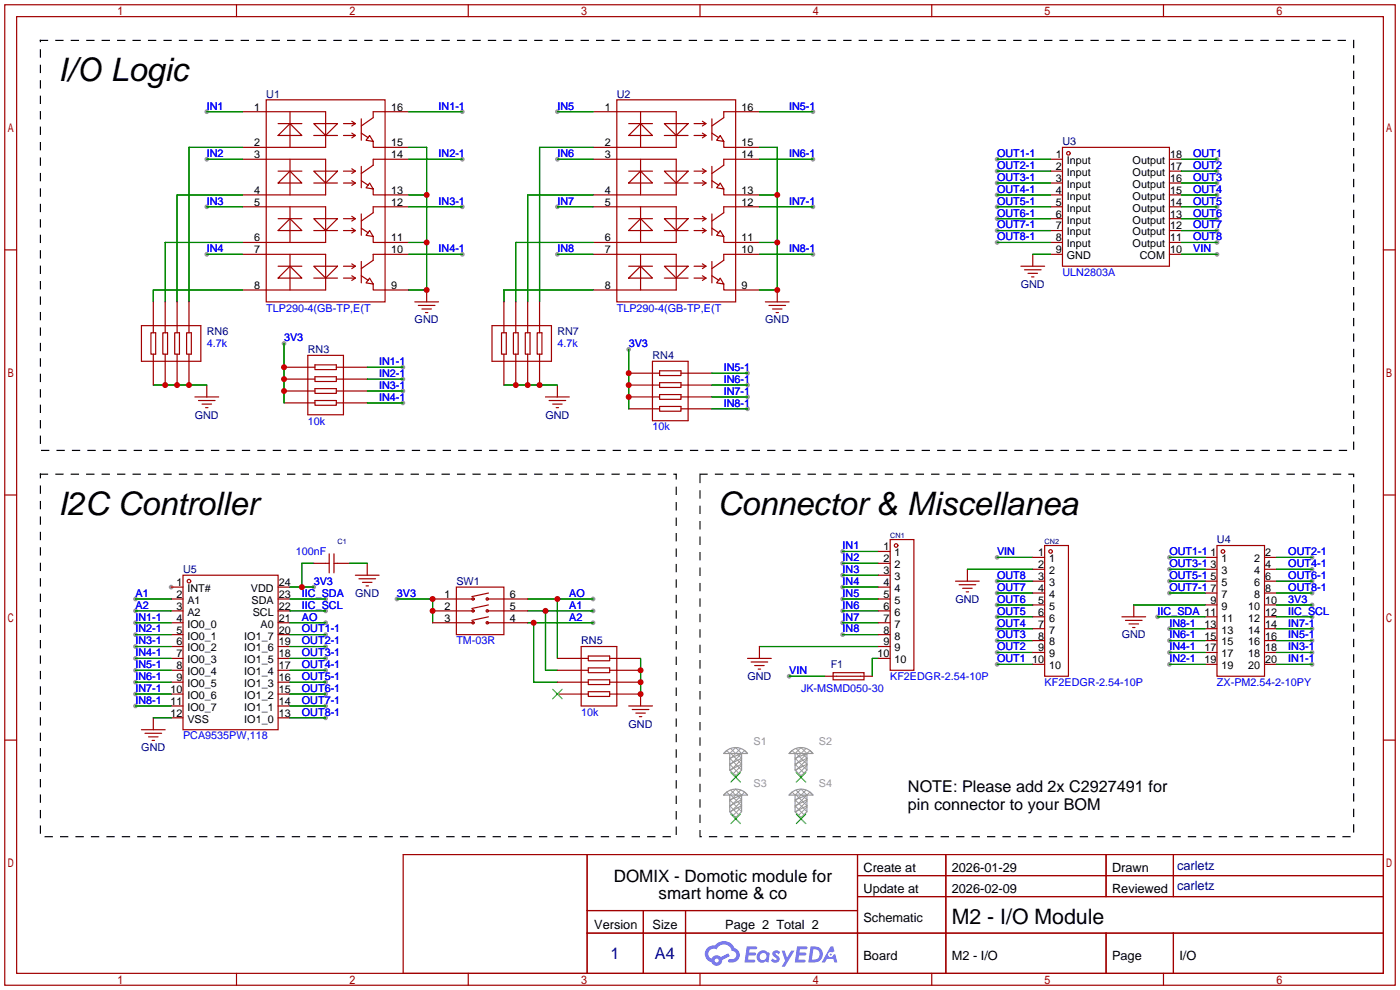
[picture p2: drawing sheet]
<svg xmlns="http://www.w3.org/2000/svg" width="299mm" height="212mm" viewBox="0 0 299 212" stroke-linecap="round" stroke-linejoin="round" font-family="sans-serif">
<g fill="#999">
<circle cx="36.6" cy="125.5" r=".51"/>
<circle cx="98.8" cy="23.9" r=".51"/>
<circle cx="98.8" cy="34" r=".51"/>
<circle cx="98.8" cy="44.2" r=".51"/>
<circle cx="98.8" cy="54.4" r=".51"/>
<circle cx="44.2" cy="23.9" r=".51"/>
<circle cx="44.2" cy="34" r=".51"/>
<circle cx="44.2" cy="54.4" r=".51"/>
<circle cx="44.2" cy="44.2" r=".51"/>
<circle cx="173.7" cy="23.9" r=".51"/>
<circle cx="173.7" cy="34" r=".51"/>
<circle cx="173.7" cy="44.2" r=".51"/>
<circle cx="173.7" cy="54.4" r=".51"/>
<circle cx="119.1" cy="23.9" r=".51"/>
<circle cx="119.1" cy="34" r=".51"/>
<circle cx="119.1" cy="54.4" r=".51"/>
<circle cx="119.1" cy="44.2" r=".51"/>
<circle cx="180.1" cy="122.9" r=".51"/>
<circle cx="180.1" cy="125.5" r=".51"/>
<circle cx="180.1" cy="128" r=".51"/>
<circle cx="180.1" cy="130.6" r=".51"/>
<circle cx="180.1" cy="133.1" r=".51"/>
<circle cx="180.1" cy="135.6" r=".51"/>
<circle cx="180.1" cy="120.4" r=".51"/>
<circle cx="168.7" cy="144.5" r=".51"/>
<circle cx="180.1" cy="117.9" r=".51"/>
<circle cx="86.1" cy="86.1" r=".51"/>
<circle cx="86.1" cy="83.6" r=".51"/>
<circle cx="86.1" cy="81" r=".51"/>
<circle cx="86.1" cy="78.5" r=".51"/>
<circle cx="159.8" cy="87.4" r=".51"/>
<circle cx="159.8" cy="84.8" r=".51"/>
<circle cx="159.8" cy="82.3" r=".51"/>
<circle cx="159.8" cy="79.8" r=".51"/>
<circle cx="60.7" cy="73.4" r=".51"/>
<circle cx="134.4" cy="74.7" r=".51"/>
<circle cx="69.6" cy="153.4" r=".51"/>
<circle cx="69.6" cy="150.9" r=".51"/>
<circle cx="69.6" cy="148.3" r=".51"/>
<circle cx="69.6" cy="145.8" r=".51"/>
<circle cx="69.6" cy="143.3" r=".51"/>
<circle cx="69.6" cy="140.7" r=".51"/>
<circle cx="69.6" cy="138.2" r=".51"/>
<circle cx="69.6" cy="135.6" r=".51"/>
<circle cx="67.1" cy="125.5" r=".51"/>
<circle cx="69.6" cy="130.6" r=".51"/>
<circle cx="69.6" cy="128" r=".51"/>
<circle cx="29" cy="133.1" r=".51"/>
<circle cx="29" cy="135.6" r=".51"/>
<circle cx="29" cy="138.2" r=".51"/>
<circle cx="29" cy="140.7" r=".51"/>
<circle cx="29" cy="143.3" r=".51"/>
<circle cx="29" cy="145.8" r=".51"/>
<circle cx="29" cy="148.3" r=".51"/>
<circle cx="29" cy="150.9" r=".51"/>
<circle cx="69.6" cy="133.1" r=".51"/>
<circle cx="29" cy="128" r=".51"/>
<circle cx="29" cy="130.6" r=".51"/>
<circle cx="126.7" cy="133.1" r=".51"/>
<circle cx="126.7" cy="130.6" r=".51"/>
<circle cx="126.7" cy="128" r=".51"/>
<circle cx="84.8" cy="128" r=".51"/>
<circle cx="280.4" cy="142" r=".51"/>
<circle cx="249.9" cy="142" r=".51"/>
<circle cx="280.4" cy="139.4" r=".51"/>
<circle cx="249.9" cy="139.4" r=".51"/>
<circle cx="280.4" cy="136.9" r=".51"/>
<circle cx="249.9" cy="136.9" r=".51"/>
<circle cx="280.4" cy="134.4" r=".51"/>
<circle cx="249.9" cy="134.4" r=".51"/>
<circle cx="260.1" cy="54.4" r=".51"/>
<circle cx="213.1" cy="124.2" r=".51"/>
<circle cx="213.1" cy="126.7" r=".51"/>
<circle cx="213.1" cy="129.3" r=".51"/>
<circle cx="213.1" cy="131.8" r=".51"/>
<circle cx="213.1" cy="134.4" r=".51"/>
<circle cx="213.1" cy="136.9" r=".51"/>
<circle cx="213.1" cy="139.4" r=".51"/>
<circle cx="213.1" cy="142" r=".51"/>
<circle cx="213.1" cy="119.1" r=".51"/>
<circle cx="260.1" cy="34" r=".51"/>
<circle cx="260.1" cy="36.6" r=".51"/>
<circle cx="260.1" cy="39.1" r=".51"/>
<circle cx="260.1" cy="41.7" r=".51"/>
<circle cx="260.1" cy="44.2" r=".51"/>
<circle cx="260.1" cy="46.7" r=".51"/>
<circle cx="260.1" cy="49.3" r=".51"/>
<circle cx="260.1" cy="51.8" r=".51"/>
<circle cx="213.1" cy="34" r=".51"/>
<circle cx="213.1" cy="36.6" r=".51"/>
<circle cx="213.1" cy="39.1" r=".51"/>
<circle cx="213.1" cy="41.7" r=".51"/>
<circle cx="213.1" cy="44.2" r=".51"/>
<circle cx="213.1" cy="46.7" r=".51"/>
<circle cx="213.1" cy="49.3" r=".51"/>
<circle cx="213.1" cy="51.8" r=".51"/>
<circle cx="249.9" cy="119.1" r=".51"/>
<circle cx="280.4" cy="119.1" r=".51"/>
<circle cx="249.9" cy="121.7" r=".51"/>
<circle cx="280.4" cy="121.7" r=".51"/>
<circle cx="249.9" cy="124.2" r=".51"/>
<circle cx="280.4" cy="124.2" r=".51"/>
<circle cx="249.9" cy="126.7" r=".51"/>
<circle cx="280.4" cy="126.7" r=".51"/>
<circle cx="247.4" cy="131.8" r=".51"/>
<circle cx="280.4" cy="131.8" r=".51"/>
<circle cx="280.4" cy="129.3" r=".51"/>
</g>
<g fill="none" stroke="#a10000" stroke-width=".25">
<path d="M1 1h297.2v209.6h-297.2zM3.6 3.6h292.1v204.4h-292.1zM50.5 1v2.6M100.1 1v2.6M149.6 1v2.6M199.1 1v2.6M248.7 1v2.6M1 53.4h2.6M295.7 53.4h2.5M1 105.8h2.6M295.7 105.8h2.5M1 158.2h2.6"/>
<path d="M295.7 158.2h2.5M50.5 208v2.6M100.1 208v2.6M149.6 208v2.6M199.1 208v2.6M248.7 208v2.6"/>
</g>
<g fill="#5487ff">
<path d="M165.3 203.3a.99 .99 0 0 1 1.4 .2l-.3 .5a.39 .39 0 0 0-.3-.3 .39 .39 0 0 0-.4 .1l.1 .1a1.02 1.02 0 0 1 .6 1.6 1.17 1.17 0 0 1-1.7-.2l.4-.5 .6 .4 .3-.1v-.3a1.01 1.01 0 0 1-.7-1.5z"/>
<path d="M167.1 203.2h.6l.5 1.5 .9-1.5h.7l-2.1 3.4h-.7l.8-1.3z"/>
<path d="M159.6 202.3h1.9l.3 .1-.1 .4-1.5 .1-.1 .7h1.2l.3 .3-.3 .3h-1.3l-.1 .9h1.4l.1 .3-.1 .2-2.2 .1z"/>
<path d="M170.4 202.3h1.9l.2 .1-.1 .4-1.5 .1-.1 .7h1.3l.3 .3-.4 .3h-1.2l-.2 .9h1.4l.2 .3-.2 .2-2.1 .1z"/>
<path d="M177.5 202.3h.6l.2 1-.5 .3a.57 .57 0 0 0-.8 .2 .57 .57 0 0 0 .4 .8 .57 .57 0 0 0 .7-.5l.4-.2 .5 1.8h-.7l-.2-.7h-1.4l-.4 .7h-.7z"/>
<path d="M173.2 202.3l-.4 3.4h1.1a1.73 1.73 0 0 0 1.9-1.7 1.73 1.73 0 0 0-2-1.7zM173.8 202.9a1.14 1.14 0 0 1 1.4 1.1 1.14 1.14 0 0 1-1.5 1.1h-.2z"/>
<path d="M162 203.6a1.26 1.26 0 0 0 0 1.8 1.26 1.26 0 0 0 1.7 .1l.5 .2 .3-1.9-.1-.2h-.4a1.21 1.21 0 0 0-2 0zM162.6 203.9a.76 .76 0 0 1 1 0 .76 .76 0 0 1 .1 1.1 .76 .76 0 0 1-1 .1l-.4-.6z"/>
<path d="M151.2 202.6a1.81 1.81 0 0 0 .9 3 1.18 1.18 0 0 0 1.3 .8 1.18 1.18 0 0 0 .9-1.2l1.7-.9-.4-.6-1.5 .8a1.2 1.2 0 0 0-2 .4 1.14 1.14 0 0 1-.6-1.6 1.14 1.14 0 0 1 1.7-.4 1.73 1.73 0 0 1 1.7-1.1 1.73 1.73 0 0 1 1.6 1.4 .94 .94 0 0 1 .8 1.2 .94 .94 0 0 1-1.3 .6 .36 .36 0 0 0-.4 .3 .36 .36 0 0 0 .3 .4 1.63 1.63 0 0 0 2.1-1 1.63 1.63 0 0 0-1-2.1 2.43 2.43 0 0 0-4.2-.5l-1 .1zM152.7 205.3a.45 .45 0 0 1 .9 0 .45 .45 0 0 1-.9 0z"/>
<circle cx="177.5" cy="204" r=".22"/>
</g>
<g fill="none" stroke="#a10000" stroke-width=".25">
<path d="M51.8 23.9h17.8v7.6h-17.8M51.8 34h17.8v7.7h-17.8M56.9 21.3h25.4v43.2h-25.4zM59.4 39.1l2.6-2.5 2.5 2.5zM59.4 26.4h5.1M59.4 36.6h5.1M62 26.4l2.5 2.6h-5.1zM62 23.9v7.6M62 34v7.7M67.1 26.4h5l-2.5 2.6zM67.1 36.6h5l-2.5 2.5zM67.1 29h5"/>
<path d="M67.1 39.1h5M73.4 26.4h2.5M73.4 29h2.5M73.4 36.6h2.5M73.4 39.1h2.5M75.2 25.9l.7 .5M75.2 28.4l.7 .6M75.2 36.1l.7 .5M75.2 38.6l.7 .5M75.9 26.4l-.7 .5M75.9 29l-.7 .5M75.9 36.6l-.7 .5"/>
<path d="M75.9 39.1l-.7 .5M77.2 25.4v4.6M77.2 35.6v4.5M77.2 28.4l1.5 1.1M77.2 38.6l1.5 1M79 29l.8 1.2-1.6-.2zM79 39.1l.8 1.3-1.6-.3zM79.8 30.2v1.3h7.6M87.4 23.9h-7.6v1.2l-2.6 1.8M87.4 34h-7.6v1.3l-2.6 1.8M126.7 23.9h17.8v7.6h-17.8M126.7 34h17.8v7.7h-17.8"/>
<path d="M131.8 21.3h25.4v43.2h-25.4zM134.4 39.1l2.5-2.5 2.5 2.5zM134.4 26.4h5M134.4 36.6h5M136.9 26.4l2.5 2.6h-5zM136.9 23.9v7.6M136.9 34v7.7M142 26.4h5.1l-2.6 2.6zM142 36.6h5.1l-2.6 2.5zM142 29h5.1M142 39.1h5.1M148.3 26.4h2.6"/>
<path d="M148.3 29h2.6M148.3 36.6h2.6M148.3 39.1h2.6M150.1 25.9l.8 .5M150.1 28.4l.8 .6M150.1 36.1l.8 .5M150.1 38.6l.8 .5M150.9 26.4l-.8 .5M150.9 29l-.8 .5M150.9 36.6l-.8 .5M150.9 39.1l-.8 .5M152.1 25.4v4.6"/>
<path d="M152.1 35.6v4.5M152.1 28.4l1.6 1.1M152.1 38.6l1.6 1M153.9 29l.8 1.2-1.5-.2zM153.9 39.1l.8 1.3-1.5-.3zM154.7 30.2v1.3h7.6M162.3 23.9h-7.6v1.2l-2.6 1.8M162.3 34h-7.6v1.3l-2.6 1.8M224.5 34h2.6M224.5 36.6h2.6M224.5 39.1h2.6M227.1 31.5h22.8v25.4h-22.8z"/>
<path d="M249.9 34h2.6M249.9 36.6h2.6M249.9 39.1h2.6M51.8 44.2h17.8v7.6h-17.8M51.8 54.4h17.8v7.6h-17.8M59.4 46.7h5.1M59.4 56.9h5.1M62 46.7l2.5 2.6h-5.1zM62 56.9l2.5 2.5h-5.1zM62 44.2v7.6M62 54.4v7.6M67.1 46.7h5l-2.5 2.6z"/>
<path d="M67.1 56.9h5l-2.5 2.5zM67.1 49.3h5M67.1 59.4h5M73.4 46.7h2.5M73.4 49.3h2.5M73.4 56.9h2.5M73.4 59.4h2.5M75.2 46.2l.7 .5M75.2 48.8l.7 .5M75.2 56.4l.7 .5M75.2 58.9l.7 .5M75.9 46.7l-.7 .5"/>
<path d="M75.9 49.3l-.7 .5M75.9 56.9l-.7 .5M75.9 59.4l-.7 .5M77.2 45.7v4.6M77.2 55.9v4.6M77.2 48.8l1.5 1M77.2 58.9l1.5 1M79 49.3l.8 1.2-1.6-.2zM79 59.4l.8 1.3-1.6-.2zM79.8 40.4v1.3h7.6M79.8 50.5v1.3h7.6M87.4 44.2h-7.6v1.3l-2.6 1.7"/>
<path d="M87.4 54.4h-7.6v1.2l-2.6 1.8M126.7 44.2h17.8v7.6h-17.8M126.7 54.4h17.8v7.6h-17.8M134.4 46.7h5M134.4 56.9h5M136.9 46.7l2.5 2.6h-5zM136.9 56.9l2.5 2.5h-5zM136.9 44.2v7.6M136.9 54.4v7.6M142 46.7h5.1l-2.6 2.6zM142 56.9h5.1l-2.6 2.5zM142 49.3h5.1"/>
<path d="M142 59.4h5.1M148.3 46.7h2.6M148.3 49.3h2.6M148.3 56.9h2.6M148.3 59.4h2.6M150.1 46.2l.8 .5M150.1 48.8l.8 .5M150.1 56.4l.8 .5M150.1 58.9l.8 .5M150.9 46.7l-.8 .5M150.9 49.3l-.8 .5M150.9 56.9l-.8 .5"/>
<path d="M150.9 59.4l-.8 .5M152.1 45.7v4.6M152.1 55.9v4.6M152.1 48.8l1.6 1M152.1 58.9l1.6 1M153.9 49.3l.8 1.2-1.5-.2zM153.9 59.4l.8 1.3-1.5-.2zM154.7 40.4v1.3h7.6M154.7 50.5v1.3h7.6M162.3 44.2h-7.6v1.3l-2.6 1.7M162.3 54.4h-7.6v1.2l-2.6 1.8M218.2 56.9h5.1"/>
<path d="M218.9 57.7h3.6M219.7 58.4h2M220.5 59.2h.5M220.7 54.4v2.5M224.5 41.7h2.6M224.5 44.2h2.6M224.5 51.8h2.6M224.5 46.7h2.6M224.5 49.3h2.6M224.5 54.4h2.6M249.9 41.7h2.6M249.9 44.2h2.6"/>
<path d="M249.9 51.8h2.6M249.9 46.7h2.6M249.9 49.3h2.6M249.9 54.4h2.6M30.2 69.6h12.7v7.6h-12.7zM32.3 71.1h1v4.6h-1zM32.8 64.5v6.6M32.8 75.7v6.6M34.8 71.1h1v4.6h-1zM35.3 64.5v6.6M35.3 75.7v6.6M37.3 71.1h1.1v4.6h-1.1z"/>
<path d="M37.8 64.5v6.6M37.8 75.7v6.6M39.9 71.1h1v4.6h-1zM40.4 64.5v6.6M40.4 75.7v6.6M60.7 78.5h6.6M65.8 75.9h7.6v12.7h-7.6zM67.3 78h4.6v1h-4.6zM71.9 78.5h6.6M79.8 60.7v1.3h7.6M88.6 64.5h5.1M89.4 65.3h3.6"/>
<path d="M90.2 66h2M90.9 66.8h.5M91.2 62v2.5M105.2 69.6h12.7v7.6h-12.7zM107.2 71.1h1v4.6h-1zM107.7 64.5v6.6M107.7 75.7v6.6M109.7 71.1h1v4.6h-1zM110.2 64.5v6.6M110.2 75.7v6.6M112.3 71.1h1v4.6h-1zM112.8 64.5v6.6"/>
<path d="M112.8 75.7v6.6M114.8 71.1h1v4.6h-1zM115.3 64.5v6.6M115.3 75.7v6.6M134.4 79.8h6.6M139.4 77.2h7.7v12.7h-7.7zM141 79.2h4.5v1.1h-4.5zM145.5 79.8h6.6M154.7 60.7v1.3h7.6M163.6 64.5h5.1M164.3 65.3h3.6M165.1 66h2"/>
<path d="M165.9 66.8h.5M166.1 62v2.5M41.7 84.8h5M42.4 85.6h3.6M43.2 86.4h2M43.9 87.1h.5M44.2 82.3v2.5M60.7 81h6.6M60.7 83.6h6.6M60.7 86.1h6.6M67.3 80.5h4.6v1h-4.6zM67.3 83.1h4.6v1h-4.6z"/>
<path d="M67.3 85.6h4.6v1h-4.6zM71.9 81h6.6M71.9 83.6h6.6M71.9 86.1h6.6M116.6 84.8h5.1M117.3 85.6h3.6M118.1 86.4h2M118.9 87.1h.5M119.1 82.3v2.5M134.4 84.8h6.6M134.4 82.3h6.6M134.4 87.4h6.6"/>
<path d="M141 81.8h4.5v1h-4.5zM141 84.3h4.5v1h-4.5zM141 86.9h4.5v1h-4.5zM145.5 84.8h6.6M145.5 82.3h6.6M145.5 87.4h6.6M70.4 118.4v4M71.4 118.4v4M187.7 117.9h2.5M190.2 115.3h5.1v28h-5.1zM220.7 119.1h2.6M223.3 116.6h5v27.9h-5z"/>
<path d="M257.6 119.1h2.5M260.1 116.6h10.2v27.9h-10.2zM270.3 119.1h2.5M36.6 125.5h2.5M36.6 128h2.5M36.6 130.6h2.5M36.6 133.1h2.5M36.6 135.6h2.5M36.6 138.2h2.5M39.1 122.9h20.3v33.1h-20.3zM59.4 125.5h2.6M59.4 128h2.6"/>
<path d="M59.4 130.6h2.6M59.4 133.1h2.6M59.4 135.6h2.6M59.4 138.2h2.6M67.1 120.4h3.3M71.4 120.4h3.3M75.9 122.9h5.1M76.7 123.7h3.6M77.5 124.5h2M78.2 125.2h.5M78.5 120.4v2.5M92.5 128h8.6"/>
<path d="M92.5 130.6h8.6M92.5 133.1h8.6M97.5 125.5h10.2v10.1h-10.2zM104.1 128h8.7M104.1 130.6h8.7M104.1 133.1h8.7M104.4 131.8l-3.6 .8M104.4 129.3l-3.6 .7M104.4 126.7l-3.6 .8M124.2 138.2h7.6v12.7h-7.6zM162.3 138.2v2.5M187.7 125.5h2.5"/>
<path d="M187.7 128h2.5M187.7 130.6h2.5M187.7 133.1h2.5M187.7 135.6h2.5M187.7 138.2h2.5M187.7 122.9h2.5M187.7 120.4h2.5M204.2 124.2h5.1M205 125h3.5M205.7 125.7h2.1M206.5 126.5h.5M206.8 121.7v2.5"/>
<path d="M220.7 121.7h2.6M220.7 139.4h2.6M220.7 124.2h2.6M220.7 136.9h2.6M220.7 126.7h2.6M220.7 134.4h2.6M220.7 129.3h2.6M220.7 131.8h2.6M239.8 131.8h5.1M240.5 132.6h3.6M241.3 133.4h2M242.1 134.1h.5"/>
<path d="M242.3 129.3v2.5M257.6 121.7h2.5M257.6 139.4h2.5M257.6 124.2h2.5M257.6 136.9h2.5M257.6 126.7h2.5M257.6 134.4h2.5M257.6 129.3h2.5M257.6 131.8h2.5M270.3 121.7h2.5M270.3 139.4h2.5M270.3 124.2h2.5"/>
<path d="M270.3 136.9h2.5M270.3 126.7h2.5M270.3 134.4h2.5M270.3 129.3h2.5M270.3 131.8h2.5M30.2 156h5.1M31 156.7h3.5M31.7 157.5h2.1M32.5 158.2h.5M32.8 153.4v2.6M36.6 140.7h2.5M36.6 143.3h2.5"/>
<path d="M36.6 145.8h2.5M36.6 148.3h2.5M36.6 150.9h2.5M36.6 153.4h2.5M59.4 140.7h2.6M59.4 143.3h2.6M59.4 145.8h2.6M59.4 148.3h2.6M59.4 150.9h2.6M59.4 153.4h2.6M119.1 140.7h6.6M119.1 143.3h6.6"/>
<path d="M119.1 145.8h6.6M119.1 148.3h6.6M125.7 140.2h4.6v1h-4.6zM125.7 142.7h4.6v1.1h-4.6zM125.7 145.3h4.6v1h-4.6zM125.7 147.8h4.6v1h-4.6zM130.3 148.3h6.6v2.6M130.3 140.7h6.6M130.3 143.3h6.6M130.3 145.8h6.6M134.4 150.9h5M135.1 151.6h3.6"/>
<path d="M135.9 152.4h2M136.7 153.2h.5M159.8 140.7h5M160.5 141.5h3.6M161.3 142.2h2M162.1 143h.5M176.3 144.5h10.1M178.1 143.8h6.6v1.5h-6.6zM187.7 140.7h2.5M220.7 142h2.6M257.6 142h2.5M270.3 142h2.5"/>
<path d="M86.2 182.6h209.5v25.4h-209.5zM125.5 182.6v25.4M125.5 194.6h57.8M125.5 199.4h170.2M137.5 194.6v13.4M146.5 194.6v13.4M183.3 182.6v25.4M183.3 187.1h112.4M183.3 191.6h112.4M202.1 182.6v25.4M236.4 182.6v9M236.4 199.4v8.6"/>
<path d="M250.8 182.6v9M250.8 199.4v8.6"/>
<circle cx="228.3" cy="32.8" r=".38"/>
<circle cx="191.5" cy="116.6" r=".38"/>
<circle cx="224.5" cy="117.9" r=".38"/>
<circle cx="261.4" cy="117.9" r=".38"/>
<circle cx="40.4" cy="124.2" r=".38"/>
<circle cx="101.1" cy="128" r=".25"/>
<circle cx="101.1" cy="133.1" r=".25"/>
<circle cx="101.1" cy="130.6" r=".25"/>
<circle cx="104.1" cy="128" r=".25"/>
<circle cx="104.1" cy="133.1" r=".25"/>
<circle cx="104.1" cy="130.6" r=".25"/>
</g>
<g fill="none" stroke="#008700" stroke-width=".25">
<path d="M44.2 23.9h7.6M44.2 34h7.6M51.8 31.5h-11.4v33M87.4 31.5h3.8v30.5h-3.8M87.4 23.9h11.4M87.4 34h11.4M119.1 23.9h7.6M119.1 34h7.6M126.7 31.5h-11.4v33M162.3 31.5h3.8v30.5h-3.8M162.3 23.9h11.4M162.3 34h11.4"/>
<path d="M213.1 34h11.4M213.1 36.6h11.4M213.1 39.1h11.4M252.5 34h7.6M252.5 36.6h7.6M252.5 39.1h7.6M44.2 44.2h7.6M44.2 54.4h7.6M51.8 51.8h-16.5v12.7M51.8 41.7h-14v22.8M87.4 51.8h3.8M87.4 41.7h3.8"/>
<path d="M87.4 44.2h11.4M87.4 54.4h11.4M119.1 44.2h7.6M119.1 54.4h7.6M126.7 51.8h-16.5v12.7M126.7 41.7h-13.9v22.8M162.3 51.8h3.8M162.3 41.7h3.8M162.3 44.2h11.4M162.3 54.4h11.4M213.1 51.8h11.4M213.1 41.7h11.4"/>
<path d="M213.1 44.2h11.4M213.1 46.7h11.4M213.1 49.3h11.4M220.7 54.4h3.8M252.5 51.8h7.6M252.5 41.7h7.6M252.5 44.2h7.6M252.5 54.4h7.6M252.5 46.7h7.6M252.5 49.3h7.6M51.8 62h-19v2.5M60.7 73.4v12.7"/>
<path d="M78.5 78.5h7.6M126.7 62h-19v2.5M134.4 74.7v12.7M152.1 79.8h7.7M32.8 82.3h11.4M78.5 86.1h7.6M78.5 83.6h7.6M78.5 81h7.6M107.7 82.3h11.4M152.1 82.3h7.7M152.1 87.4h7.7M152.1 84.8h7.7"/>
<path d="M180.1 117.9h7.6M213.1 119.1h7.6M249.9 119.1h7.7M272.8 119.1h7.6M29 128h7.6M29 130.6h7.6M29 133.1h7.6M29 135.6h7.6M29 138.2h7.6M62 125.5h5.1M62 128h7.6M62 130.6h7.6"/>
<path d="M62 133.1h7.6M62 135.6h7.6M62 138.2h7.6M67.1 120.4h-2.6v5.1M74.7 120.4h3.8M84.8 128h7.7v5.1M112.8 128h13.9M112.8 130.6h13.9M112.8 133.1h13.9M114 133.1v12.7h5.1M116.6 130.6v12.7h2.5M119.1 128v12.7"/>
<path d="M162.3 138.2h25.4M180.1 122.9h7.6M180.1 125.5h7.6M180.1 128h7.6M180.1 130.6h7.6M180.1 133.1h7.6M180.1 135.6h7.6M180.1 120.4h7.6M206.8 121.7h13.9M213.1 139.4h7.6M213.1 136.9h7.6M213.1 134.4h7.6"/>
<path d="M213.1 124.2h7.6M213.1 126.7h7.6M213.1 129.3h7.6M213.1 131.8h7.6M242.3 129.3h15.3M247.4 131.8h10.2M249.9 139.4h7.7M249.9 136.9h7.7M249.9 134.4h7.7M249.9 124.2h7.7M249.9 126.7h7.7M249.9 121.7h7.7"/>
<path d="M272.8 139.4h7.6M272.8 136.9h7.6M272.8 134.4h7.6M272.8 124.2h7.6M272.8 126.7h7.6M272.8 129.3h7.6M272.8 131.8h7.6M272.8 121.7h7.6M29 140.7h7.6M29 150.9h7.6M29 148.3h7.6M29 145.8h7.6"/>
<path d="M29 143.3h7.6M32.8 153.4h3.8M62 140.7h7.6M62 153.4h7.6M62 150.9h7.6M62 148.3h7.6M62 145.8h7.6M62 143.3h7.6M136.9 140.7v7.6M168.7 144.5h7.6M187.7 140.7h-1.3v3.8M213.1 142h7.6"/>
<path d="M249.9 142h7.7M272.8 142h7.6"/>
</g>
<path d="M118.1 147.3l2 2.1M120.1 147.3l-2 2.1M156.2 165.1l2 2M156.2 174l2 2M158.2 165.1l-2 2M158.2 174l-2 2M170.2 165.1l2 2M170.2 174l2 2M172.2 165.1l-2 2M172.2 174l-2 2" fill="none" stroke="#3c3" stroke-width=".25"/>
<path d="M8.6 8.6h280.7v87.7h-280.7zM8.6 101.3h135.9v77.5h-135.9zM149.6 101.3h139.7v77.5h-139.7z" fill="none" stroke="#000" stroke-width=".25" stroke-dasharray="1.5 1.8"/>
<g fill="none" stroke="#999" stroke-width=".25">
<path d="M155.1 160.6a3.2 3.2 0 0 1 4.7 .4h-5.1zM155.1 169.5a3.2 3.2 0 0 1 4.7 .4h-5.1zM156 161v3.6l1.2 1.3 1.3-1.3v-3.6l-2.5 1.1M156 169.9v3.6l1.2 1.3 1.3-1.3v-3.6l-2.5 1M157.2 165.6v.5M157.2 174.5v.5M158.5 162.1l-2.5 1.2M158.5 163.3l-2.5 1.3M158.5 170.9l-2.5 1.3M158.5 172.2l-2.5 1.3M169.1 160.6a3.2 3.2 0 0 1 4.6 .4h-5zM169.1 169.5a3.2 3.2 0 0 1 4.6 .4h-5z"/>
<path d="M169.9 161v3.6l1.3 1.3 1.3-1.3v-3.6l-2.6 1.1M169.9 169.9v3.6l1.3 1.3 1.3-1.3v-3.6l-2.6 1M171.2 165.6v.5M171.2 174.5v.5M172.5 162.1l-2.6 1.2M172.5 163.3l-2.6 1.3M172.5 170.9l-2.6 1.3M172.5 172.2l-2.6 1.3"/>
</g>
<g fill="none" stroke="#999" stroke-width=".21">
<path d="M156.1 160l1.1 1M158.3 160l-2.3 2.3M170.1 160l1.1 1M172.3 160l-2.4 2.3M154.7 161l.6-.6 .7 .6 1.2-1.2 1.3 1.2M154.7 169.9l.6-.6 .7 .6 1.2-1.2 1.3 1.2M156 163.3l1.9 1.9M156 162.1l2.5 2.5M156 172.2l1.9 1.9M156 170.9l2.5 2.6M156.1 168.8l1.1 1.1M156.2 161l2.3 2.3"/>
<path d="M156.2 169.9l2.3 2.3M157.5 161l1 1.1M157.5 169.9l1 1M158.3 168.8l-2.3 2.4M158.5 162.3l-2.4 2.4M158.5 163.6l-1.8 1.8M158.5 171.2l-2.4 2.4M158.5 172.5l-1.8 1.7M159.8 161l-.7-.6-3.1 3.2M159.8 169.9l-.7-.6-3.1 3.2M168.7 161l.6-.6 .6 .6 1.3-1.2 1.3 1.2M168.7 169.9l.6-.6 .6 .6 1.3-1.2 1.3 1.2"/>
<path d="M169.9 163.3l1.9 1.9M169.9 162.1l2.6 2.5M169.9 172.2l1.9 1.9M169.9 170.9l2.6 2.6M170.1 168.8l1.1 1.1M170.2 161l2.3 2.3M170.2 169.9l2.3 2.3M171.4 161l1.1 1.1M171.4 169.9l1.1 1M172.3 168.8l-2.4 2.4M172.5 162.3l-2.4 2.4M172.5 163.6l-1.8 1.8"/>
<path d="M172.5 171.2l-2.4 2.4M172.5 172.5l-1.8 1.7M173.7 161l-.6-.6-3.2 3.2M173.7 169.9l-.6-.6-3.2 3.2"/>
</g>
<g fill="#c00">
<circle cx="91.2" cy="62" r=".63"/>
<circle cx="91.2" cy="51.8" r=".63"/>
<circle cx="91.2" cy="41.7" r=".63"/>
<circle cx="40.4" cy="82.3" r=".63"/>
<circle cx="37.8" cy="82.3" r=".63"/>
<circle cx="35.3" cy="82.3" r=".63"/>
<circle cx="166.1" cy="62" r=".63"/>
<circle cx="166.1" cy="51.8" r=".63"/>
<circle cx="166.1" cy="41.7" r=".63"/>
<circle cx="115.3" cy="82.3" r=".63"/>
<circle cx="112.8" cy="82.3" r=".63"/>
<circle cx="110.2" cy="82.3" r=".63"/>
<circle cx="60.7" cy="83.6" r=".63"/>
<circle cx="60.7" cy="81" r=".63"/>
<circle cx="60.7" cy="78.5" r=".63"/>
<circle cx="134.4" cy="84.8" r=".63"/>
<circle cx="134.4" cy="82.3" r=".63"/>
<circle cx="134.4" cy="79.8" r=".63"/>
<circle cx="64.5" cy="125.5" r=".63"/>
<circle cx="114" cy="133.1" r=".63"/>
<circle cx="116.6" cy="130.6" r=".63"/>
<circle cx="119.1" cy="128" r=".63"/>
<circle cx="92.5" cy="128" r=".63"/>
<circle cx="92.5" cy="130.6" r=".63"/>
<circle cx="136.9" cy="145.8" r=".63"/>
<circle cx="136.9" cy="148.3" r=".63"/>
<circle cx="136.9" cy="143.3" r=".63"/>
</g>
<g font-size="6.9">
<text x="12.4" y="17.4">I/O Logic</text>
<text x="12.4" y="110.1">I2C Controller</text>
<text x="153.4" y="110.1">Connector &amp; Miscellanea</text>
</g>
<text font-size="4.5" x="203.4" y="197.5">M2 - I/O Module</text>
<g font-size="3.6">
<text x="131.2" y="188.5">DOMIX - Domotic module for</text>
<text x="140.8" y="192.2">smart home &amp; co</text>
</g>
<g font-size="3.5">
<text x="194.1" y="169.2">NOTE: Please add 2x C2927491 for</text>
<text x="194.1" y="173">pin connector to your BOM</text>
</g>
<g font-size="3.5" fill="#000080">
<text x="130.5" y="204.9">1</text>
<text x="140" y="204.9">A4</text>
</g>
<g font-size="2.7" fill="#000080">
<text x="251.6" y="185.9">carletz</text>
<text x="251.6" y="190.2">carletz</text>
</g>
<g font-size="2.7">
<text x="184.5" y="186.3">Create at</text>
<text x="184.5" y="190.8">Update at</text>
<text x="203.4" y="186.3">2026-01-29</text>
<text x="203.4" y="190.8">2026-02-09</text>
<text x="237.7" y="186.3">Drawn</text>
<text x="237.7" y="190.8">Reviewed</text>
<text x="184.5" y="197">Schematic</text>
<text x="127" y="198.5">Version</text>
<text x="139.5" y="198.5">Size</text>
<text x="155" y="198.5">Page 2 Total 2</text>
<text x="184.5" y="205.2">Board</text>
<text x="203.4" y="205.2">M2 - I/O</text>
<text x="237.7" y="205.2">Page</text>
<text x="252.1" y="205.2">I/O</text>
</g>
<g font-size="2.3" fill="#00f">
<text x="44.2" y="23.4">IN1</text>
<text x="93.7" y="23.4">IN1-1</text>
<text x="119.1" y="23.4">IN5</text>
<text x="168.7" y="23.4">IN5-1</text>
<text x="44.2" y="33.6">IN2</text>
<text x="93.7" y="33.6">IN2-1</text>
<text x="119.1" y="33.6">IN6</text>
<text x="168.7" y="33.6">IN6-1</text>
<text x="213.1" y="33.6">OUT1-1</text>
<text x="255" y="33.6">OUT1</text>
<text x="213.1" y="36.1">OUT2-1</text>
<text x="213.1" y="38.7">OUT3-1</text>
<text x="213.1" y="41.2">OUT4-1</text>
<text x="255" y="36.1">OUT2</text>
<text x="255" y="38.7">OUT3</text>
<text x="255" y="41.2">OUT4</text>
<text x="44.2" y="43.7">IN3</text>
<text x="93.7" y="43.7">IN3-1</text>
<text x="119.1" y="43.7">IN7</text>
<text x="168.7" y="43.7">IN7-1</text>
<text x="213.1" y="43.7">OUT5-1</text>
<text x="213.1" y="46.3">OUT6-1</text>
<text x="255" y="43.7">OUT5</text>
<text x="255" y="46.3">OUT6</text>
<text x="44.2" y="53.9">IN4</text>
<text x="93.7" y="53.9">IN4-1</text>
<text x="119.1" y="53.9">IN8</text>
<text x="168.7" y="53.9">IN8-1</text>
<text x="213.1" y="48.8">OUT7-1</text>
<text x="213.1" y="51.4">OUT8-1</text>
<text x="255" y="53.9">VIN</text>
<text x="255" y="48.8">OUT7</text>
<text x="255" y="51.4">OUT8</text>
<text x="227.1" y="59">ULN2803A</text>
<text x="56.9" y="66.6">TLP290-4(GB-TP,E(T</text>
<text x="131.8" y="66.6">TLP290-4(GB-TP,E(T</text>
<text x="44.2" y="74.2">4.7k</text>
<text x="60.7" y="72.9">3V3</text>
<text x="119.1" y="74.2">4.7k</text>
<text x="134.4" y="74.2">3V3</text>
<text x="81" y="83.1">IN3-1</text>
<text x="81" y="80.6">IN2-1</text>
<text x="81" y="78">IN1-1</text>
<text x="154.7" y="81.8">IN6-1</text>
<text x="154.7" y="79.3">IN5-1</text>
<text x="81" y="85.6">IN4-1</text>
<text x="154.7" y="86.9">IN8-1</text>
<text x="154.7" y="84.4">IN7-1</text>
<text x="65.8" y="90.7">10k</text>
<text x="139.4" y="92">10k</text>
<text x="63.2" y="118.7">100nF</text>
<text x="180.1" y="119.9">IN2</text>
<text x="180.1" y="117.4">IN1</text>
<text x="213.1" y="118.7">VIN</text>
<text x="249.9" y="118.7">OUT1-1</text>
<text x="275.3" y="118.7">OUT2-1</text>
<text x="67.1" y="125">3V3</text>
<text x="180.1" y="122.5">IN3</text>
<text x="180.1" y="125">IN4</text>
<text x="213.1" y="123.7">OUT8</text>
<text x="249.9" y="121.2">OUT3-1</text>
<text x="249.9" y="123.7">OUT5-1</text>
<text x="275.3" y="121.2">OUT4-1</text>
<text x="275.3" y="123.7">OUT6-1</text>
<text x="29" y="127.6">A1</text>
<text x="29" y="130.1">A2</text>
<text x="64.5" y="130.1">IIC_SCL</text>
<text x="64.5" y="127.6">IIC_SDA</text>
<text x="84.8" y="127.6">3V3</text>
<text x="121.7" y="130.1">A1</text>
<text x="121.7" y="127.6">AO</text>
<text x="180.1" y="127.6">IN5</text>
<text x="180.1" y="130.1">IN6</text>
<text x="213.1" y="126.3">OUT7</text>
<text x="213.1" y="128.8">OUT6</text>
<text x="213.1" y="131.4">OUT5</text>
<text x="247.4" y="131.4">IIC_SDA 11</text>
<text x="249.9" y="126.3">OUT7-1</text>
<text x="275.3" y="126.3">OUT8-1</text>
<text x="275.3" y="131.4">IIC_SCL</text>
<text x="275.3" y="128.8">3V3</text>
<text x="29" y="132.6">IN1-1</text>
<text x="29" y="135.2">IN2-1</text>
<text x="29" y="137.7">IN3-1</text>
<text x="64.5" y="137.7">OUT2-1</text>
<text x="64.5" y="135.2">OUT1-1</text>
<text x="64.5" y="132.6">AO</text>
<text x="97.5" y="137.7">TM-03R</text>
<text x="121.7" y="132.6">A2</text>
<text x="180.1" y="132.6">IN7</text>
<text x="180.1" y="135.2">IN8</text>
<text x="213.1" y="133.9">OUT4</text>
<text x="213.1" y="136.4">OUT3</text>
<text x="249.9" y="136.4">IN6-1</text>
<text x="249.9" y="133.9">IN8-1</text>
<text x="275.3" y="136.4">IN5-1</text>
<text x="275.3" y="133.9">IN7-1</text>
<text x="29" y="140.3">IN4-1</text>
<text x="29" y="142.8">IN5-1</text>
<text x="64.5" y="142.8">OUT4-1</text>
<text x="64.5" y="140.3">OUT3-1</text>
<text x="213.1" y="139">OUT2</text>
<text x="213.1" y="141.5">OUT1</text>
<text x="249.9" y="141.5">IN2-1</text>
<text x="249.9" y="139">IN4-1</text>
<text x="275.3" y="141.5">IN1-1</text>
<text x="275.3" y="139">IN3-1</text>
<text x="29" y="145.3">IN6-1</text>
<text x="29" y="147.9">IN7-1</text>
<text x="64.5" y="147.9">OUT6-1</text>
<text x="64.5" y="145.3">OUT5-1</text>
<text x="168.7" y="144.1">VIN</text>
<text x="171.2" y="147.9">JK-MSMD050-30</text>
<text x="190.2" y="145.3">KF2EDGR-2.54-10P</text>
<text x="223.3" y="146.6">KF2EDGR-2.54-10P</text>
<text x="260.1" y="146.6">ZX-PM2.54-2-10PY</text>
<text x="29" y="150.4">IN8-1</text>
<text x="64.5" y="153">OUT8-1</text>
<text x="64.5" y="150.4">OUT7-1</text>
<text x="124.2" y="153">10k</text>
<text x="39.1" y="158">PCA9535PW,118</text>
</g>
<g font-size="2.3">
<text x="54.3" y="23.6">1</text>
<text x="83.6" y="23.6">16</text>
<text x="129.3" y="23.6">1</text>
<text x="158.5" y="23.6">16</text>
<text x="54.3" y="31.3">2</text>
<text x="54.3" y="33.8">3</text>
<text x="83.6" y="33.8">14</text>
<text x="83.6" y="31.3">15</text>
<text x="129.3" y="31.3">2</text>
<text x="129.3" y="33.8">3</text>
<text x="158.5" y="33.8">14</text>
<text x="158.5" y="31.3">15</text>
<text x="225.7" y="33.8">1</text>
<text x="228" y="35.1">Input</text>
<text x="242.1" y="35.1">Output</text>
<text x="250.1" y="33.8">18</text>
<text x="54.3" y="41.4">4</text>
<text x="83.6" y="41.4">13</text>
<text x="129.3" y="41.4">4</text>
<text x="158.5" y="41.4">13</text>
<text x="225.7" y="36.3">2</text>
<text x="225.7" y="38.9">3</text>
<text x="225.7" y="41.4">4</text>
<text x="228" y="37.6">Input</text>
<text x="228" y="40.2">Input</text>
<text x="242.1" y="40.2">Output</text>
<text x="242.1" y="37.6">Output</text>
<text x="250.1" y="41.4">15</text>
<text x="250.1" y="38.9">16</text>
<text x="250.1" y="36.3">17</text>
<text x="54.3" y="44">5</text>
<text x="83.6" y="44">12</text>
<text x="129.3" y="44">5</text>
<text x="158.5" y="44">12</text>
<text x="225.7" y="44">5</text>
<text x="225.7" y="46.5">6</text>
<text x="228" y="42.7">Input</text>
<text x="228" y="45.2">Input</text>
<text x="228" y="47.8">Input</text>
<text x="242.1" y="47.8">Output</text>
<text x="242.1" y="45.2">Output</text>
<text x="242.1" y="42.7">Output</text>
<text x="250.1" y="46.5">13</text>
<text x="250.1" y="44">14</text>
<text x="54.3" y="51.6">6</text>
<text x="83.6" y="51.6">11</text>
<text x="129.3" y="51.6">6</text>
<text x="158.5" y="51.6">11</text>
<text x="225.7" y="49">7</text>
<text x="225.7" y="51.6">8</text>
<text x="228" y="50.3">Input</text>
<text x="228" y="52.9">Input</text>
<text x="242.1" y="52.9">Output</text>
<text x="242.1" y="50.3">Output</text>
<text x="250.1" y="51.6">11</text>
<text x="250.1" y="49">12</text>
<text x="54.3" y="54.1">7</text>
<text x="83.6" y="54.1">10</text>
<text x="129.3" y="54.1">7</text>
<text x="158.5" y="54.1">10</text>
<text x="225.7" y="54.1">9</text>
<text x="228" y="55.4">GND</text>
<text x="243.6" y="55.4">COM</text>
<text x="250.1" y="54.1">10</text>
<text x="54.3" y="61.7">8</text>
<text x="83.6" y="61.7">9</text>
<text x="129.3" y="61.7">8</text>
<text x="158.5" y="61.7">9</text>
<text x="188.8" y="117.6">1</text>
<text x="191.2" y="118.9">1</text>
<text x="221.9" y="118.9">1</text>
<text x="258.7" y="118.9">1</text>
<text x="270.4" y="118.9">2</text>
<text x="37.7" y="125.2">1</text>
<text x="59.6" y="125.2">24</text>
<text x="188.8" y="120.2">2</text>
<text x="188.8" y="122.7">3</text>
<text x="188.8" y="125.2">4</text>
<text x="191.2" y="121.4">2</text>
<text x="191.2" y="124">3</text>
<text x="221.9" y="121.4">2</text>
<text x="221.9" y="124">3</text>
<text x="224.2" y="120.2">1</text>
<text x="224.2" y="122.7">2</text>
<text x="224.2" y="125.2">3</text>
<text x="258.7" y="121.4">3</text>
<text x="258.7" y="124">5</text>
<text x="261" y="120.2">1</text>
<text x="261" y="122.7">3</text>
<text x="261" y="125.2">5</text>
<text x="268" y="125.2">6</text>
<text x="268" y="122.7">4</text>
<text x="268" y="120.2">2</text>
<text x="270.4" y="124">6</text>
<text x="270.4" y="121.4">4</text>
<text x="37.7" y="127.8">2</text>
<text x="37.7" y="130.3">3</text>
<text x="40.1" y="126.5">INT#</text>
<text x="40.1" y="129.1">A1</text>
<text x="40.1" y="131.6">A2</text>
<text x="53.6" y="126.5">VDD</text>
<text x="53.7" y="129.1">SDA</text>
<text x="54" y="131.6">SCL</text>
<text x="59.6" y="130.3">22</text>
<text x="59.6" y="127.8">23</text>
<text x="95" y="127.8">1</text>
<text x="95" y="130.3">2</text>
<text x="109" y="130.3">5</text>
<text x="109" y="127.8">6</text>
<text x="188.8" y="127.8">5</text>
<text x="188.8" y="130.3">6</text>
<text x="191.2" y="126.5">4</text>
<text x="191.2" y="129.1">5</text>
<text x="191.2" y="131.6">6</text>
<text x="221.9" y="126.5">4</text>
<text x="221.9" y="129.1">5</text>
<text x="221.9" y="131.6">6</text>
<text x="224.2" y="127.8">4</text>
<text x="224.2" y="130.3">5</text>
<text x="258.7" y="126.5">7</text>
<text x="258.7" y="129.1">9</text>
<text x="261" y="127.8">7</text>
<text x="261" y="130.3">9</text>
<text x="266.7" y="130.3">10</text>
<text x="268" y="127.8">8</text>
<text x="270.4" y="131.6">12</text>
<text x="270.4" y="129.1">10</text>
<text x="270.4" y="126.5">8</text>
<text x="37.7" y="132.9">4</text>
<text x="37.7" y="135.4">5</text>
<text x="37.7" y="137.9">6</text>
<text x="40.1" y="134.1">IO0_0</text>
<text x="40.1" y="136.7">IO0_1</text>
<text x="52.2" y="136.7">IO1_7</text>
<text x="55.7" y="134.1">A0</text>
<text x="59.6" y="137.9">19</text>
<text x="59.6" y="135.4">20</text>
<text x="59.6" y="132.9">21</text>
<text x="95" y="132.9">3</text>
<text x="109" y="132.9">4</text>
<text x="188.8" y="132.9">7</text>
<text x="188.8" y="135.4">8</text>
<text x="188.8" y="137.9">9</text>
<text x="191.2" y="134.1">7</text>
<text x="191.2" y="136.7">8</text>
<text x="221.9" y="134.1">7</text>
<text x="221.9" y="136.7">8</text>
<text x="224.2" y="132.9">6</text>
<text x="224.2" y="135.4">7</text>
<text x="224.2" y="137.9">8</text>
<text x="257.4" y="134.1">13</text>
<text x="257.4" y="136.7">15</text>
<text x="261" y="132.9">11</text>
<text x="261" y="135.4">13</text>
<text x="261" y="137.9">15</text>
<text x="266.7" y="137.9">16</text>
<text x="266.7" y="135.4">14</text>
<text x="266.7" y="132.9">12</text>
<text x="270.4" y="136.7">16</text>
<text x="270.4" y="134.1">14</text>
<text x="37.7" y="140.5">7</text>
<text x="37.7" y="143">8</text>
<text x="40.1" y="139.2">IO0_2</text>
<text x="40.1" y="141.8">IO0_3</text>
<text x="52.2" y="141.8">IO1_5</text>
<text x="52.2" y="139.2">IO1_6</text>
<text x="59.6" y="143">17</text>
<text x="59.6" y="140.5">18</text>
<text x="187.6" y="140.5">10</text>
<text x="191.2" y="139.2">9</text>
<text x="191.2" y="141.8">10</text>
<text x="220.6" y="141.8">10</text>
<text x="221.9" y="139.2">9</text>
<text x="224.2" y="140.5">9</text>
<text x="224.2" y="143">10</text>
<text x="257.4" y="139.2">17</text>
<text x="257.4" y="141.8">19</text>
<text x="261" y="140.5">17</text>
<text x="261" y="143">19</text>
<text x="266.7" y="143">20</text>
<text x="266.7" y="140.5">18</text>
<text x="270.4" y="141.8">20</text>
<text x="270.4" y="139.2">18</text>
<text x="36.4" y="148.1">10</text>
<text x="37.7" y="145.6">9</text>
<text x="40.1" y="144.3">IO0_4</text>
<text x="40.1" y="146.8">IO0_5</text>
<text x="40.1" y="149.4">IO0_6</text>
<text x="52.2" y="149.4">IO1_2</text>
<text x="52.2" y="146.8">IO1_3</text>
<text x="52.2" y="144.3">IO1_4</text>
<text x="59.6" y="148.1">15</text>
<text x="59.6" y="145.6">16</text>
<text x="36.4" y="150.6">11</text>
<text x="36.4" y="153.2">12</text>
<text x="40.1" y="151.9">IO0_7</text>
<text x="40.1" y="154.5">VSS</text>
<text x="52.2" y="154.5">IO1_0</text>
<text x="52.2" y="151.9">IO1_1</text>
<text x="59.6" y="153.2">13</text>
<text x="59.6" y="150.6">14</text>
</g>
<g font-size="2.3" fill="#000080">
<text x="56.9" y="20.9">U1</text>
<text x="131.8" y="20.9">U2</text>
<text x="227.1" y="31">U3</text>
<text x="218.2" y="61.5">GND</text>
<text x="44.2" y="71.7">RN6</text>
<text x="88.6" y="69.1">GND</text>
<text x="119.1" y="71.7">RN7</text>
<text x="163.6" y="69.1">GND</text>
<text x="65.8" y="75.5">RN3</text>
<text x="139.4" y="76.8">RN4</text>
<text x="41.6" y="89.5">GND</text>
<text x="116.6" y="89.5">GND</text>
<text x="260.1" y="116.1">U4</text>
<text x="39.1" y="122.5">U5</text>
<text x="97.5" y="125">SW1</text>
<text x="75.9" y="127.6">GND</text>
<text x="204.2" y="128.8">GND</text>
<text x="124.2" y="137.7">RN5</text>
<text x="239.8" y="136.4">GND</text>
<text x="177.5" y="142.8">F1</text>
<text x="159.7" y="145.3">GND</text>
<text x="134.3" y="155.5">GND</text>
<text x="30.2" y="160.6">GND</text>
</g>
<g font-size="2.3" fill="#999">
<text x="161" y="159.3">S1</text>
<text x="175" y="159.3">S2</text>
<text x="161" y="168.2">S3</text>
<text x="175" y="168.2">S4</text>
</g>
<g font-size="1.6" fill="#000080">
<text x="72.1" y="116.3">C1</text>
<text x="190.2" y="115">CN1</text>
<text x="223.3" y="116.3">CN2</text>
</g>
</svg>
